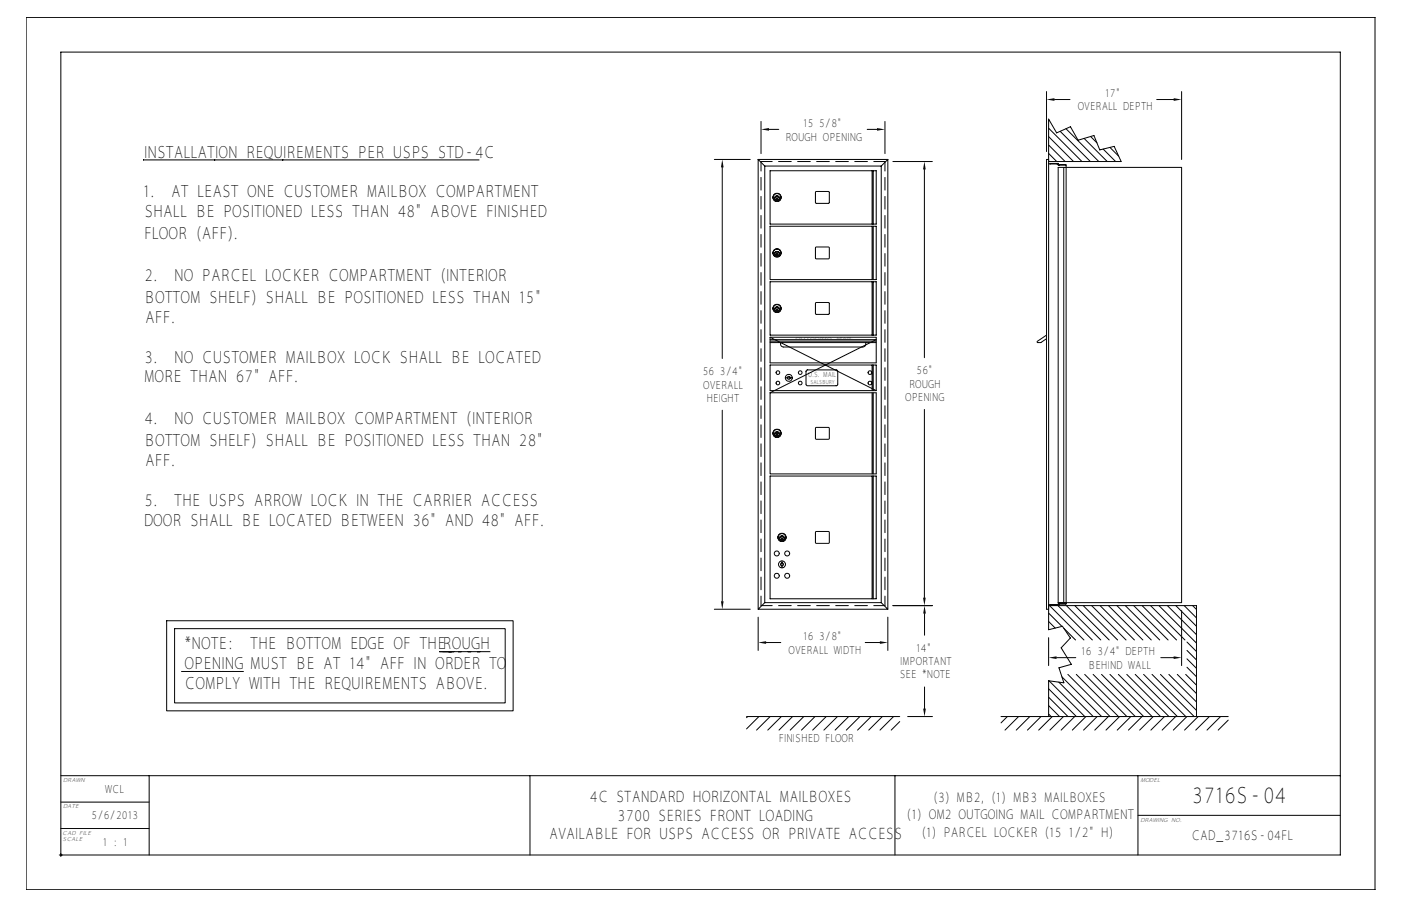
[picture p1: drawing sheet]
<svg xmlns="http://www.w3.org/2000/svg" width="432mm" height="279mm" viewBox="0 0 432 279" stroke-linecap="round" stroke-linejoin="round" font-family="sans-serif">
<g fill="none" stroke="#000" stroke-width=".31">
<path d="M8.1 5.4h415.7v269h-415.7zM234.6 37.5v9.9M237 39.9h3M267.3 39.9h3M272.8 37.5v9.9M322.5 28.2v18.5M323.2 39.5l10.3 10.3M323.2 36.9l.3 .3M325 30.7h4.8M328.5 39.7l10.2 10.1M356.5 30.7h5.2M364.2 28.2v21"/>
<path d="M44.4 49.3h-.3h103.7M220.2 49.2h11M222.6 51.6v59M233.7 49.2v138.7M233.7 49.2h39.9M233.7 49.2l2 2M235.7 51.2v134.6h35.9M235.7 51.2h35.9M237.3 52.7h32.8v16.4h-32.8zM251.4 59.1h4.1v3.5h-4.1zM268.8 52.7v16.4M269.1 52.7v16.4"/>
<path d="M271.6 51.2v134.6M273.6 49.2v138.7l-2-2.1M273.6 49.2l-2 2M275.2 49.8h12.2M284.9 52.3v58M323.2 49.8h22.4l-2.2-4.7-4.4 1.1-1.8-4.4-4.9 1.4-2.4-4.1-4.2 1.9-2.5-4.3v157.5l4.3-1.1 2.4 3.7-2.8 3 3.1 5.1-3.8 1 1.5 4.7-4.7-.7v11.1M323.2 49.2h-.7v138.7h.7M323.2 47.3l2.5 2.5M323.2 44.7l5.1 5.1M323.2 42.1l7.7 7.7M323.7 50.6v-.2h2.4v.5h2.5M325.8 50.4v.2"/>
<path d="M325.8 50.4v.2h-2.6M326.1 51.6h38.1v134.2h-38.1zM326.4 50.9v-.1h2.1v.1M326.8 40.5l9.3 9.3M327.9 51.6v134.2M328.6 50.9l-.1 135.4h-2.1v-.2M334.1 42.7l7.2 7.1M336.1 42.1l2 1.9M340 46l3.9 3.8M342.1 45.5l2.7 2.7M237.3 69.8h32.8v16.4h-32.8zM239.4 60.9l.2 .8z"/>
<path d="M239.4 78l.2 .8zM251.4 76.3h4.1v3.4h-4.1zM268.8 69.8v16.4M269.1 69.8v16.4M237.3 86.9h32.8v16.4h-32.8zM239.4 95.2l.2 .7zM251.4 93.4h4.1v3.5h-4.1zM268.8 86.9v16.4M269.1 86.9v16.4M237.3 104l32.8 16.5M237.3 104.7h32.8l-32.8 16.4M237.3 104h32.8v7.9h-32.8z"/>
<path d="M237.3 112.6h32.8v7.9h-32.8zM237.3 105.2h32.8M237.3 105.6h32.8M240.7 105.6a.95 .95 0 0 0 .8 1.4h24.4a.95 .95 0 0 0 .9-1.4M242 116.5h2.2M248.6 114.2l9.3-.1 .3 .5v4.1l-.5 .3-9-.1-.3-.4zM268.8 112.6v7.9M269.1 112.6v7.9M322.5 103.3l-2.8 2.2 1.1 .1 1.7-1.1M222.6 126.5v58.9M237.3 121.1h32.8v25h-32.8zM239 133.6h1"/>
<path d="M239.4 133.7l.2 .7zM239.5 133.1v1M251.4 131.9h4.1v3.5h-4.1zM268.8 121.1v25M269.1 121.1v25M284.9 126.3v58M237.3 146.8h32.8v37.9h-32.8zM268.8 146.8v37.9M269.1 146.8v37.9M240.9 165.8l.2 .7zM241 173v2.1M251.4 164h4.1v3.5h-4.1z"/>
<path d="M51.4 191.4h106.8v27.8h-106.8zM53.8 193.9h101.9v22.9h-101.9zM220.2 187.9h11M233.7 190.3v10.3M235.7 185.8l-2 2.1h39.9M236.1 198.2h4.5M266.7 198.2h4.5M273.6 190.3v10.3M275.2 186.8h12.2M284.9 189.2v6.7M323.2 186.8h45.6v34.2M323.2 196.6v8.7"/>
<path d="M323.2 191.7l2 2M323.2 189.1l4.1 4.1M323.5 186.8l10.6 10.6M323.7 186.5v.2h2.1v-.2M326.1 186.8l10.6 10.6M327.9 193.7l3.6 3.7M328.6 186.1h-2.5v.6l-2.9-.2M328.7 186.8l10.6 10.6M331.3 186.8l10.6 10.6M333.9 186.8l10.6 10.6M336.5 186.8l10.6 10.6M339 186.8l10.6 10.6"/>
<path d="M341.6 186.8l10.6 10.6M344.2 186.8l10.6 10.6M346.8 186.8l10.6 10.6M349.4 186.8l10.6 10.6M352 186.8l10.6 10.6M354.6 186.8l10.6 10.6M357.2 186.8l11.6 11.5M359.8 186.8l9 8.9M362.4 186.8l6.4 6.3M364.2 188.3v17M365 186.8l3.8 3.7M365.8 198l3 2.9"/>
<path d="M367.6 186.8l1.2 1.2M55.8 207.1h19.3M136.4 201h3.6h-4.6h15.7M284.9 211.8v6.7M323.2 217.6l3.4 3.4M323.2 215l6 6M323.2 212.4l8.6 8.6M323.3 210l11.1 11M325.6 202.8h6M326.3 210.4l10.6 10.6M327.3 208.7l12.2 12.3M329.1 208l13 13"/>
<path d="M331.7 208l13 13M334.3 208l13 13M336.9 208l13 13M339.5 208l13 13M342.1 208l13 13M344.7 208l13 13M347.3 208l13 13M349.9 208l13 13M352.5 208l13 13M355.1 208l13 13M357.7 208l11.1 11.1M357.8 202.8h3.9"/>
<path d="M360.3 208l8.5 8.5M362.8 208l6 5.9M365.4 208l3.4 3.3M365.8 205.8l3 2.9M365.8 203.2l3 2.9M365.8 200.6l3 2.9M18.8 239.2h257M46 239.2v24.5M163.3 239.2v24.5M230.1 221h47.2M230.4 221l-.3 .3M233.9 221l-3.8 3.8"/>
<path d="M237.4 221l-4.2 4.2M240.8 221l-4.2 4.2M244.3 221l-4.2 4.2M247.7 221l-4.2 4.2M251.2 221l-4.2 4.2M254.6 221l-4.1 4.2M258.1 221l-4.2 4.2M261.6 221l-4.2 4.2M265 221l-4.2 4.2M268.5 221l-4.2 4.2M271.9 221l-4.1 4.2M275.4 221l-4.2 4.2"/>
<path d="M277.3 222.5l-2.6 2.7M279.7 221h7.7M308.5 221h70M310.5 221l-2 1.9M313.9 221l-4.1 4.2M317.4 221l-4.2 4.2M320.9 221l-4.2 4.2M323.2 220.2l.8 .8M324.3 221l-4.2 4.2M327.8 221l-4.2 4.2M331.2 221l-4.2 4.2M334.7 221l-4.2 4.2"/>
<path d="M338.1 221l-4.1 4.2M341.6 221l-4.2 4.2M345.1 221l-4.2 4.2M348.5 221l-4.2 4.2M350.7 239.2h-74.9v24.5M350.7 239.2h62.4M350.7 239.2v24.5M352 221l-4.2 4.2M355.4 221l-4.1 4.2M358.9 221l-4.2 4.2M362.4 221l-4.2 4.2M365.8 221l-4.2 4.2"/>
<path d="M369.3 221l-4.2 4.2M372.7 221l-4.2 4.2M376.2 221l-4.2 4.2M378.5 222.1l-3 3.1M18.8 247.4h27.2M18.8 255.5h27.2M53.8 243.6l1-.6 .9-.2h55.3a2.68 2.68 0 0 1 2.6 2.7v6.3a2.68 2.68 0 0 1-2.6 2.7h-55.3a2.68 2.68 0 0 1-2.7-2.7v-6.7zM54.1 243.9l.9-.6 .7-.1h55.3a2.29 2.29 0 0 1 2.3 2.3v6.3a2.29 2.29 0 0 1-2.3 2.3h-55.3a2.29 2.29 0 0 1-2.3-2.3v-6.7zM54.3 244.2l1.4-.6h55.3a1.91 1.91 0 0 1 1.9 1.9v6.3a1.91 1.91 0 0 1-1.9 1.9h-55.3a1.91 1.91 0 0 1-1.9-1.9v-6.3zM55 244.8l.7-.3h55.3l.6 .3 .3 .7v6.3l-.3 .7-.6 .3h-55.3l-.7-.3-.3-.7v-6.3zM55.1 246.4h1.7M55.1 249.4h5.9"/>
<path d="M55.1 249.8h1.2M55.1 250.2h1.3M55.1 250.6h1.4M55.1 251h1.8M55.1 246.8h1.4M55.1 247.2h1.3M55.1 247.5h1.2M55.1 247.9h1.2M55.1 248.3h1.2M55.1 248.7h1.4M55.1 249.1h1.6M55.1 251.4h56.5"/>
<path d="M55.1 251.7h56.5M55.1 245.6h56.5M55.1 246h56.5M55.1 252.1h56.4M55.1 245.2h56.4M55.6 252.4h55.5M55.6 244.9h55.5M55.7 244.9l-.4 .2-.2 .4v6.3l.2 .4 .4 .2M56.3 249.4a1.48 1.48 0 0 0 1.4 1.9M56.5 249.4l.2 1.1 .7 .5h3.9a1.52 1.52 0 0 0 1.2-1.4 1.52 1.52 0 0 0-1.2-1.5h-2.9l-.3-.3 .3-.3h2.3l.3 .4h1.5l-.1-1-.5-.5-4.2-.1a1.52 1.52 0 0 0-1.2 1.5 1.52 1.52 0 0 0 1.2 1.5h3l.3 .3-.3 .3h-2.3l-.3-.5M57.7 246.1a1.73 1.73 0 0 0-1.4 1.7 1.73 1.73 0 0 0 1.4 1.7M58.2 249.8h2.6"/>
<path d="M58.3 247.8h2.4M61.3 246.1a1.54 1.54 0 0 1 1.4 2h-.6l.4 .5 .2 1.1 1.9-3.5M62.2 246.4h2.3M62.3 248.3h1.2M62.5 246.8h1.8M62.6 248.7h.7M62.7 247.2h1.4M62.7 249.1h.4M62.7 247.5h1.2M62.7 247.9h1M64.2 251.1l.4-.9h2.7l.5 .9M64.2 251h3.5"/>
<path d="M64.4 250.6h3.1M64.8 246.3h2.4l2.5 4.7h-1.7l-.7-1.1h-2.7l-.6 1.1h-1.8zM66 247.7l.3 .6h-.6zM66 247.3l.7 1.4h-1.5zM67.3 246.2l2.4 4.4v-4.3M67.5 246.4h2.2M67.7 246.8h2M67.9 247.2h1.8M68.1 247.5h1.6M68.3 247.9h1.4M68.5 248.3h1.2M68.7 248.7h1"/>
<path d="M68.9 249.1h.8M69.1 249.4h.6M69.3 249.8h.4M69.9 246.3h1.5v3.6h3.9v1.1h-5.4zM71.6 246.8h3.9M71.6 247.2h3.7M71.6 247.5h3.7M71.6 247.9h3.7M71.6 248.3h3.7M71.6 248.7h3.8M75.5 251v-.4l.5 .5 .7 .2M75.8 246.4h-4.2v3h3.7"/>
<path d="M75.8 246.6l.9-.3h3.9l.7 .6 .2 1h-1.6l-.3-.4h-2.3l-.3 .3 .3 .3h3a1.52 1.52 0 0 1 1.2 1.5 1.52 1.52 0 0 1-1.2 1.4l-4.2-.1-.5-.4-.1-1.1h1.5l.3 .5h2.3l.3-.3-.3-.3h-2.9a1.56 1.56 0 0 1-.9-2.7zM76.7 246.1a1.75 1.75 0 0 0-1.5 1.2 1.75 1.75 0 0 0 .5 1.8h-4.1M77.2 249.8h2.6M77.4 249.4h2.2M77.5 247.5h2.1M77.5 247.9h2.1M80.3 246.1a1.54 1.54 0 0 1 1.4 2h-.7a1.77 1.77 0 0 1 .7 1.8 1.77 1.77 0 0 1-1.4 1.4M81.1 251h1.1M81.2 246.4h1M81.3 248.3h.9M81.5 250.6h.7M81.5 246.8h.7"/>
<path d="M81.5 248.7h.7M81.6 250.2h.6M81.6 247.2h.6M81.7 249.1h.5M81.7 249.4h.5M81.7 249.8h.5M81.7 247.5h.5M81.7 247.9h.5M82.2 246.3v4.7M84 249.2h2.6l.3 .4-.3 .3h-2.6zM84 247.4h2.6l.3 .4-.3 .3h-2.6zM84.2 249.4l2.5 .2-2.5 .1z"/>
<path d="M84.2 247.6l2.5 .1-2.5 .2zM87.1 246.1a1.62 1.62 0 0 1 1.3 2.4 1.69 1.69 0 0 1-1.2 2.8M87.1 246.3a1.44 1.44 0 0 1 1 2.3 1.49 1.49 0 0 1-.9 2.4h-4.8v-4.7h4.8M88 246.4h1.2M88.1 251h1.7M88.3 246.8h.9M88.4 250.6h1M88.5 248.3h.7M88.5 248.7h.7M88.5 247.2h.7M88.5 247.9h.7M88.5 247.5h.7"/>
<path d="M88.6 250.2h.7M88.6 249.1h.6M88.6 249.4h.6M88.6 249.8h.6M89.2 246.3v3.6a1.4 1.4 0 0 0 1.4 1.4M89.4 246.3h1.6v3.3l.3 .3 3-.1 .1-3.5h1.5l-.1 4.2-.5 .4-.6 .1-4.7-.1-.4-.4-.2-.6zM91.2 246.3l.1 3.4h2.9v-3.4M91.2 246.4h3M91.2 249.4h3M91.2 246.8h3M91.2 247.2h3M91.2 247.5h3"/>
<path d="M91.2 247.9h3M91.2 248.3h3M91.2 248.7h3M91.2 249.1h3M95.6 251h1.2M95.9 250.6h.9M96.1 250.2h.7M96.1 246.3v3.6a1.4 1.4 0 0 1-1.4 1.4M96.1 246.4h.7M96.1 249.4h.7M96.1 249.8h.7M96.1 246.8h.7"/>
<path d="M96.1 247.2h.7M96.1 247.5h.7M96.1 247.9h.7M96.1 248.3h.7M96.1 248.7h.7M96.1 249.1h.7M96.8 246.3v4.7M98.6 247.4h2.7l.2 1.1-.3 .2h-2.6zM98.8 247.6h2.4l.1 .8-2.5 .1zM98.8 250.2h2.5M98.8 250.6h2.5M98.8 251h2.5"/>
<path d="M98.8 247.9h2.5M98.8 248.3h2.5M101.3 250.2l-2.5-.1v.9M101.3 250.2v.8M101.8 246.1a1.4 1.4 0 0 1 1.4 1.4v1.1l1.6 .1M102.9 246.4l2.7 3.2v1.4M103 248.6v.2a.48 .48 0 0 0-.3 .5 .48 .48 0 0 0 .3 .4v1.3h-1.5v-.9l-.3-.2h-2.6v1.1h-1.6v-4.7h4.8l.9 .3a2.15 2.15 0 0 1 .3 2M103 246.3h2l1.6 1.8 1.6-1.8h2l-2.8 3.2v1.5h-1.6v-1.5zM103.1 249.4h2.4M103.1 249.1h2.1M103.2 247.2h.3M103.2 249.8h2.4"/>
<path d="M103.2 248.6l-.2 .7 .2 1.7M103.2 250.2h2.4M103.2 250.6h2.4M103.2 251h2.4M103.2 247.5h.6M103.2 247.9h1M103.2 248.3h1.3M105.2 246.1l1.4 1.6 1.4-1.6M105.4 246.4h2.4M105.8 246.8h1.7M106.1 247.2h1M106.4 247.5h.4"/>
<path d="M107.6 249.8h4M107.6 250.2h4M107.6 250.6h4M107.6 251h4M107.7 249.4h3.9M108 249.1h3.6M108.4 248.7h3.2M108.7 248.3h2.9M109 247.9h2.6M109.4 247.5h2.2M109.7 247.2h1.9M110 246.8h1.6"/>
<path d="M111 244.9l.4 .2 .2 .4v6.3l-.2 .4-.4 .2M111.6 246.4h-1.2l-2.8 3.2v1.4M350.7 251.4h62.4M18.3 263.7h394.8v-247.6h-394.3v248.1"/>
<circle cx="239.5" cy="78.3" r=".7"/>
<circle cx="239.5" cy="78" r="1.28"/>
<circle cx="239.5" cy="61.2" r=".7"/>
<circle cx="239.5" cy="60.9" r="1.28"/>
<circle cx="239.5" cy="61.2" r=".73"/>
<circle cx="239.5" cy="78.3" r=".76"/>
<circle cx="239.5" cy="61.2" r=".76"/>
<circle cx="239.5" cy="78" r="1.19"/>
<circle cx="239.5" cy="78.3" r=".73"/>
<circle cx="239.5" cy="60.9" r="1.19"/>
<circle cx="239.5" cy="95.1" r="1.28"/>
<circle cx="239.5" cy="95.4" r=".7"/>
<circle cx="239.5" cy="95.4" r=".73"/>
<circle cx="239.5" cy="95.4" r=".76"/>
<circle cx="239.5" cy="95.1" r="1.19"/>
<circle cx="239.8" cy="114.9" r=".56"/>
<circle cx="239.8" cy="118.1" r=".56"/>
<circle cx="243.1" cy="116.5" r=".46"/>
<circle cx="243.1" cy="116.5" r="1.07"/>
<circle cx="246.6" cy="114.9" r=".56"/>
<circle cx="246.6" cy="118.1" r=".56"/>
<circle cx="268.1" cy="114.9" r=".56"/>
<circle cx="268.1" cy="118.1" r=".56"/>
<circle cx="239.5" cy="133.6" r="1.28"/>
<circle cx="239.5" cy="133.9" r=".7"/>
<circle cx="239.5" cy="133.9" r=".73"/>
<circle cx="239.5" cy="133.9" r=".76"/>
<circle cx="239.5" cy="133.6" r="1.19"/>
<circle cx="239.4" cy="177.6" r=".76"/>
<circle cx="239.4" cy="170.7" r=".76"/>
<circle cx="241" cy="174" r=".46"/>
<circle cx="241" cy="165.7" r="1.19"/>
<circle cx="241" cy="166" r=".76"/>
<circle cx="241" cy="166" r=".7"/>
<circle cx="241" cy="165.7" r="1.28"/>
<circle cx="241" cy="174" r="1.07"/>
<circle cx="241" cy="166" r=".73"/>
<circle cx="242.6" cy="177.6" r=".76"/>
<circle cx="242.6" cy="170.7" r=".76"/>
</g>
<g fill="#000">
<path d="M234.6 39.9l2.4-.4v.8zM270.3 39.5l2.5 .4-2.5 .4zM322.5 30.7l2.5-.4v.8zM361.7 30.3l2.5 .4-2.5 .4zM222.6 49.2l.4 2.4h-.8zM284.9 49.8l.4 2.5h-.8zM222.2 185.4h.8l-.4 2.5zM233.7 198.2l2.4-.5v.9zM271.2 197.7l2.4 .5-2.4 .4zM284.5 184.3h.8l-.4 2.5zM284.9 186.8l.5 2.4h-.9zM284.5 218.5h.9l-.5 2.5z"/>
<path d="M323.2 202.8l2.4-.4v.8zM361.7 202.4l2.5 .4-2.5 .4z"/>
</g>
<path d="M234.6 186.8v-137M272.8 186.8v-137" fill="none" stroke="#000" stroke-width=".31" stroke-dasharray="3.9 2" stroke-dashoffset="1"/>
<path d="M234.6 49.8h38.2M234.6 186.8h38.2" fill="none" stroke="#000" stroke-width=".31" stroke-dasharray="3.9 2" stroke-dashoffset=".5"/>
<path d="M47.7 241h113.2v21.3h-113.2z" fill-rule="evenodd" fill="#fff"/>
<text font-size="6.9" x="367.3" y="247.8">3716S-04</text>
<g font-size="5.2">
<text x="44.4" y="48.6">INSTALLATION REQUIREMENTS PER USPS STD-4C</text>
<text x="44.1" y="60.8">1.</text>
<text x="52.8" y="60.8">AT LEAST ONE CUSTOMER MAILBOX COMPARTMENT</text>
<text x="44.5" y="66.9">SHALL BE POSITIONED LESS THAN 48&quot; ABOVE FINISHED</text>
<text x="44.4" y="73.7">FLOOR (AFF).</text>
<text x="44.5" y="86.7">2.</text>
<text x="53.7" y="86.7">NO PARCEL LOCKER COMPARTMENT (INTERIOR</text>
<text x="44.4" y="93.5">BOTTOM SHELF) SHALL BE POSITIONED LESS THAN 15&quot;</text>
<text x="44.8" y="99.6">AFF.</text>
<text x="44.5" y="111.8">3.</text>
<text x="53.7" y="111.8">NO CUSTOMER MAILBOX LOCK SHALL BE LOCATED</text>
<text x="44.4" y="117.9">MORE THAN 67&quot; AFF.</text>
<text x="44.5" y="130.9">4.</text>
<text x="53.7" y="130.9">NO CUSTOMER MAILBOX COMPARTMENT (INTERIOR</text>
<text x="44.4" y="137.7">BOTTOM SHELF) SHALL BE POSITIONED LESS THAN 28&quot;</text>
<text x="44.8" y="143.8">AFF.</text>
<text x="44.5" y="156">5.</text>
<text x="53.7" y="156">THE USPS ARROW LOCK IN THE CARRIER ACCESS</text>
<text x="44.4" y="162.1">DOOR SHALL BE LOCATED BETWEEN 36&quot; AND 48&quot; AFF.</text>
<text x="56.9" y="200.2">*NOTE:</text>
<text x="77.2" y="200.2">THE BOTTOM EDGE OF THE ROUGH</text>
<text x="56.9" y="206.3">OPENING MUST BE AT 14&quot; AFF IN ORDER TO</text>
<text x="56.9" y="212.5">COMPLY WITH THE REQUIREMENTS ABOVE.</text>
</g>
<g font-size="4.8">
<text x="181.8" y="247.5">4C STANDARD HORIZONTAL MAILBOXES</text>
<text x="190.4" y="253.2">3700 SERIES FRONT LOADING</text>
<text x="169.2" y="258.9">AVAILABLE FOR USPS ACCESS OR PRIVATE ACCESS</text>
</g>
<g font-size="4.1">
<text x="287.6" y="247.3">(3) MB2, (1) MB3 MAILBOXES</text>
<text x="279.4" y="252.7">(1) OM2 OUTGOING MAIL COMPARTMENT</text>
<text x="284" y="258.2">(1) PARCEL LOCKER (15 1/2&quot; H)</text>
<text x="367.2" y="259">CAD_3716S-04FL</text>
</g>
<g font-size="3.5">
<text x="340.6" y="29.9">17&quot;</text>
<text x="332.2" y="34">OVERALL DEPTH</text>
<text x="247.5" y="39.1">15 5/8&quot;</text>
<text x="242.1" y="43.4">ROUGH OPENING</text>
<text x="216.6" y="115.7">56 3/4&quot;</text>
<text x="216.8" y="120">OVERALL</text>
<text x="280.2" y="119.5">ROUGH</text>
<text x="282.5" y="115.4">56&quot;</text>
<text x="217.8" y="124.1">HEIGHT</text>
<text x="279" y="123.6">OPENING</text>
<text x="247.5" y="197.3">16 3/8&quot;</text>
<text x="243" y="201.6">OVERALL WIDTH</text>
<text x="282.4" y="201">14&quot;</text>
<text x="333.3" y="202">16 3/4&quot; DEPTH</text>
<text x="277.3" y="209.2">SEE *NOTE</text>
<text x="277.5" y="205.1">IMPORTANT</text>
<text x="335.4" y="206.3">BEHIND WALL</text>
<text x="240.1" y="228.8">FINISHED FLOOR</text>
<text x="32.4" y="244.5">WCL</text>
<text x="28.2" y="252.6">5/6/2013</text>
<text x="31.7" y="260.8">1 : 1</text>
</g>
<text font-size="2.2" x="249" y="116.4">U.S. MAIL</text>
<g font-size="1.8">
<text x="19.5" y="241.2">DRAWN</text>
<text x="351.5" y="241.2">MODEL</text>
<text x="19.5" y="249.3">DATE</text>
<text x="19.2" y="257.5">CAD FILE</text>
<text x="351.5" y="253.4">DRAWING NO.</text>
<text x="19.3" y="259.5">SCALE</text>
</g>
<text font-size="1.7" x="249.8" y="118.3">SALSBURY</text>
<g font-size=".5">
<text x="245.2" y="104.6">OUTGOING</text>
<text x="257.8" y="104.6">MAIL</text>
</g>
</svg>
